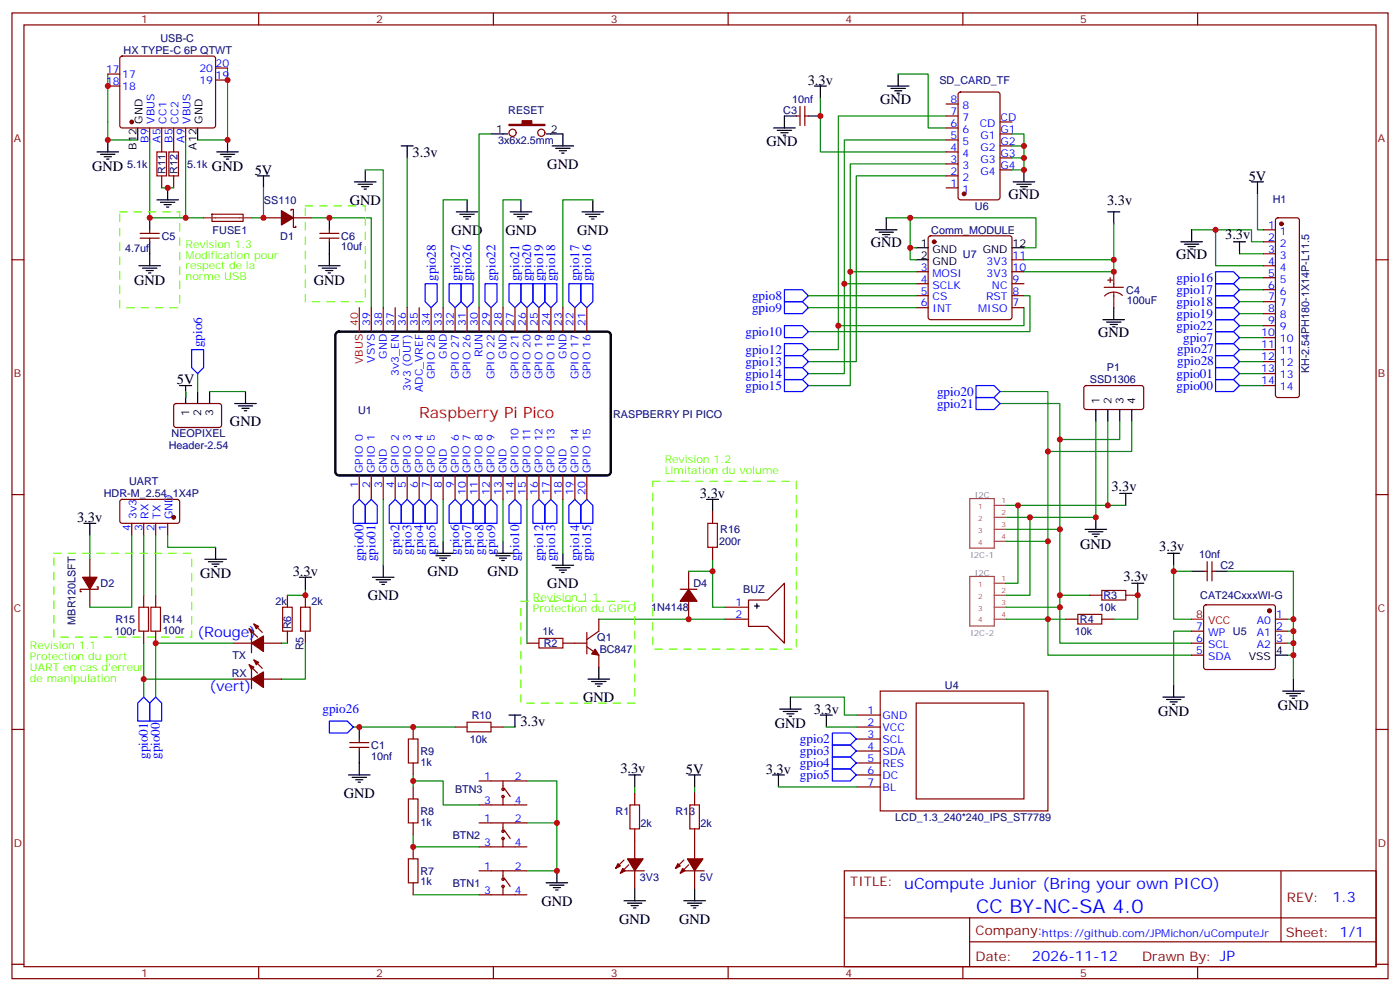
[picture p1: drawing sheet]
<svg xmlns="http://www.w3.org/2000/svg" width="412mm" height="292mm" viewBox="0 0 412 292" stroke-linecap="round" stroke-linejoin="round" font-family="sans-serif">
<g fill="none" stroke="#870000" stroke-width=".35">
<path d="M3.5 3.8h405.4v284.3h-405.4zM7.1 7.3h398.2v277.3h-398.2zM35.5 16.7l.5-.2h26.8l.5 .2 .2 .5-.1 20-.6 .5-27.1-.1-.4-.6v-19.8zM76.2 3.8v3.5M145.3 3.8v3.5M214.5 3.8v3.5M283.6 3.8v3.5M352.8 3.8v3.5M31.7 25.3h3.6M31.7 21.8h3.6M44.1 37.7v3.5M47.6 37.7v7"/>
<path d="M51.2 37.7v7M54.7 37.7v3.5M63.5 20h3.5M63.5 23.6h3.5M234.6 34.1h1.1M235.7 31.3v5.7M237.1 34.1h1M237.1 31.3v5.7M278.7 30.6h3.5M278.7 34.1h3.5M278.7 37.7h3.5M282.5 27.3l.4-.2h11l.6 .4 .1 30.6-.5 .7h-11.2l-.6-.4-.1-30.6z"/>
<path d="M294.6 39.4h3.5M294.6 35.9h3.5M47.6 51.8v3.5M51.2 51.8v3.5M278.7 41.2h3.5M278.7 44.7h3.5M278.7 48.3h3.5M278.7 51.8h3.5M278.7 55.3h3.5M294.6 50h3.5M294.6 46.5h3.5M294.6 43h3.5"/>
<path d="M3.5 76.5h3.6M41.3 68.7h5.6M41.3 70.1h5.6M44.1 67.7v1M44.1 70.1v1.1M62.5 63.1h9.1v2.1h-9.1zM77.6 64.1h5.3M85.7 62v-.3h.7v5.3h.7v-.4M86.4 64.1h5.3M94.2 68.7h5.6M94.2 70.1h5.6M97 67.7v1"/>
<path d="M97 70.1v1.1M273.6 69.6l.5-.2h23.3l.5 .2 .2 .5v23.3l-.2 .5-.5 .2h-23.3l-.5-.2-.2-.5v-23.3zM298.1 76.5h3.5M372.2 67.7h3.5M372.2 71.2h3.5M372.2 74.7h3.5M372.2 78.2h3.5M375.9 64.3l.5-.2h5.7l.5 .2 .2 .5v51.5l-.3 .5-.4 .3h-5.7l-.5-.3-.2-.5v-51.5zM405.3 76.5h3.6M109.4 90.6v7M112.9 90.6v7M116.4 90.6v7"/>
<path d="M119.9 90.6v7M123.5 90.6v7M127 90.6v7M130.5 90.6v7M134.1 90.6v7M137.6 90.6v7M141.1 90.6v7M144.6 90.6v7M148.2 90.6v7M151.7 90.6v7M155.2 90.6v7M158.7 90.6v7"/>
<path d="M162.3 90.6v7M165.8 90.6v7M169.3 90.6v7M172.9 90.6v7M269.9 80h3.5M269.9 83.5h3.5M269.9 87.1h3.5M269.9 90.6h3.5M298.1 80h3.5M298.1 83.5h3.5M298.1 87.1h3.5M298.1 90.6h3.5"/>
<path d="M325.3 84.6h5.6M326.3 82.5h1.4M327 81.8v1.4M328.1 80v4.6M328.1 86v4.6M330.6 87a3.8 3.8 0 0 0-5.2 .1M372.2 81.8h3.5M372.2 85.3h3.5M372.2 88.8h3.5M372.2 92.4h3.5M372.2 95.9h3.5M372.2 99.4h3.5"/>
<path d="M51.4 119l.5-.2 12.9 .1 .5 .6-.1 5.9-.6 .5-13-.1-.4-.6v-5.7zM319.5 113.7l.5-.2 16.5 .1 .4 .6-.1 5.9-.6 .5-16.5-.1-.4-.6v-5.7zM372.2 102.9h3.5M372.2 106.5h3.5M372.2 110h3.5M372.2 113.5h3.5M105.8 140v7M109.4 140v7M112.9 140v7M116.4 140v7M119.9 140v7M123.5 140v7"/>
<path d="M127 140v7M130.5 140v7M134.1 140v7M137.6 140v7M141.1 140v7M144.6 140v7M148.2 140v7M151.7 140v7M155.2 140v7M158.7 140v7M162.3 140v7M165.8 140v7"/>
<path d="M169.3 140v7M172.9 140v7M3.5 145.6h3.6M35.5 147.2l.5-.2 16.5 .1 .4 .6v6l-.7 .4-16.5-.1-.4-.6v-5.7zM38.8 154.1v3.5M42.3 154.1v3.5M45.9 154.1v3.5M49.4 154.1v3.5M209.9 150.6v3.5M405.3 145.6h3.6M26.5 164.7v5.3M26.5 173.5v5.3"/>
<path d="M28.6 172.8h.3v.7h-5.3v.7h.4M42.3 175.3v3.5M45.9 175.3v3.5M84.7 175.3v3.5M90 175.3v3.5M200.4 173.5h4.9M202.8 168.2v5.3M202.8 177v5.3M209.9 161.1v3.6M213.4 178.8h7.1M220.5 176.7h5.6l5-5v17.7l-5-5h-5.6zM321 175.3h3.6"/>
<path d="M331.6 175.3h3.5M354.5 168.2h1.1M354.8 178.3l.4-.2h19.8l.5 .2 .2 .5v17.6l-.2 .5-.5 .2h-19.8l-.5-.2-.2-.5v-17.6zM355.6 165.4v5.6M357 165.4v5.6M357 168.2h1.1M42.3 185.8v3.6M45.9 185.8v3.6M68.8 200h5.3M68.8 189.4h5.3M73.4 195.7l2.4 2.5M73.4 185.1l2.4 2.5"/>
<path d="M74.1 186.5v5.7M74.1 197.1v5.7M74.8 194.3l2.5 2.5M74.8 183.7l2.5 2.5M77.6 200h5.3M77.6 189.4h5.3M84.7 185.8v3.6M90 185.8v3.6M155.2 189.4h3.5M165.8 189.4h7.1M172.9 186.2v6.3M172.9 190.4l3.5 2.5v3.5"/>
<path d="M176.4 182.3v3.5l-3.5 2.5M213.4 182.3h7.1M314 182.3h3.5M324.6 182.3h3.5M351 189.4h3.5M351 185.8h3.5M351 192.9h3.5M375.7 189.4h3.5M375.7 182.3h3.5M375.7 185.8h3.5M3.5 214.8h3.6M103 218.7h5.7"/>
<path d="M105.8 217.6v1.1M121.7 214.1v3.5M134.1 214.1h3.5M144.6 214.1h3.6M252.2 214.1h7.1M252.2 210.5h7.1M252.2 217.6h7.1M259.3 203.5h49.4v35.3h-49.4zM269.9 207h31.7v28.2h-31.7zM405.3 214.8h3.6M103 220.1h5.7M105.8 220.1v1"/>
<path d="M121.7 224.6v3.6M121.7 231.7v3.5M141.1 229.9h14.1M141.1 237h14.1M148.2 229.9v2.5M148.2 234.5v2.5M148.5 232.1l1.8 2.4M187 233.5v3.5M204.6 233.5v3.5M252.2 221.1h7.1M252.2 224.6h7.1M252.2 228.2h7.1"/>
<path d="M252.2 231.7h7.1M121.7 242.3v3.5M121.7 249.3v3.6M121.7 259.9v3.6M141.1 256.4h14.1M141.1 242.3h14.1M141.1 249.3h14.1M148.2 242.3v2.5M148.2 246.9v2.4M148.2 256.4v2.5M148.5 244.4l1.8 2.5M148.5 258.5l1.8 2.5"/>
<path d="M183.8 253.2l-2.5 2.5M184.1 256.4h5.7M185.2 254.6l-2.5 2.5M187 244.1v8.8M187 256.4v5.3M201.4 253.2l-2.4 2.5M201.8 256.4h5.6M202.8 254.6l-2.4 2.5M204.6 244.1v8.8M204.6 256.4v5.3M248.7 256.4h156.6v28.2h-156.6zM377.3 256.4v20.9"/>
<path d="M141.1 263.5h14.1M148.2 261v2.5M248.7 270.2h156.5M285.6 277.3h119.6M285.6 270.2v14.2M3.5 283.9h3.6M76.2 284.6v3.5M145.3 284.6v3.5M214.5 284.6v3.5M283.6 284.6v3.5M352.8 284.6v3.5M405.3 283.9h3.6"/>
<circle cx="151" cy="39.1" r="1.06"/>
<circle cx="159.5" cy="39.1" r="1.06"/>
<circle cx="148.2" cy="232.4" r=".35"/>
<circle cx="148.2" cy="234.5" r=".35"/>
<circle cx="148.2" cy="244.8" r=".35"/>
<circle cx="148.2" cy="258.9" r=".35"/>
<circle cx="148.2" cy="246.9" r=".35"/>
<circle cx="148.2" cy="261" r=".35"/>
</g>
<g fill="none" stroke="#008700" stroke-width=".35">
<path d="M31.7 21.8v19.4h8.9M67 20v21.2h-8.8M144.6 39.4h-3.5v51.2M241.7 28.9v15.8h37M264.6 21.8h8.8v15.9h5.3M278.7 34.1h-31.8v68.8h-8.8M298.1 39.4h3.5v3.6h-3.5M44.1 41.2v22.9h15.9M47.6 55.3h3.6M54.7 41.2v22.9M77.6 55.3v8.8h-3.5M107.6 50h5.3v40.6"/>
<path d="M119.9 46.5v44.1M137.6 58.8h-7.1v31.8M153.5 58.8h-5.3v31.8M174.6 58.8h-8.8v31.8M278.7 41.2h-30v68.8h-10.6M278.7 48.3h-28.2v65.2h-12.4M278.7 51.8h-26.5v54.7h-14.1M301.6 46.5v3.5h-3.5M301.6 43v3.5h-3.5M370.4 57.1v10.6h1.8M91.7 64.1h17.7v26.5M261.1 64.1h7v8.9"/>
<path d="M268.1 64.1h37.1v8.9h-3.6M269.9 73h-1.8v3.5h1.8M301.6 76.5h26.5v3.5h-26.5M328.1 65.9v10.6M351 67.7h17.7v3.5h3.5M358.1 67.7v10.5h14.1M365.1 74.7h7.1M238.1 87.1h31.8M238.1 90.6h31.8M248.7 83.5h21.2M250.5 80h19.4M301.6 87.1h1.8v10.5h-65.3"/>
<path d="M301.6 90.6v5.3h-54.7M365.1 99.4h7.1M365.1 95.9h7.1M365.1 92.4h7.1M365.1 88.8h7.1M365.1 85.3h7.1M365.1 81.8h7.1M54.7 115.3v1.8M58.2 110v5.3M61.7 115.3h10.6M294.6 115.3h14.1v44.1M294.6 118.8h17.6v37.1"/>
<path d="M365.1 113.5h7.1M365.1 110h7.1M365.1 106.5h7.1M365.1 102.9h7.1M322.8 124.1v28.2h-26.5M326.3 124.1v24.7h-30M329.8 124.1v5.3h-17.6M333.4 124.1v8.8h-24.7M26.5 157.6v7.1M38.8 157.6v21.2h-12.3M42.3 157.6v17.7M45.9 157.6v17.7"/>
<path d="M49.4 157.6v3.5h14.1M112.9 147v19.4M130.5 147v12.4M148.2 147v12.4M155.2 147v42.4M165.8 147v15.9M296.3 155.9h15.9v33.5h38.8M296.3 159.4h12.4v33.5h42.3M299.9 148.8v22.9h-3.6M303.4 152.3v23h-7.1M326.3 148.8h5.3M90 173.5v1.8h-5.3"/>
<path d="M202.8 168.2h7.1M209.9 164.7v14.1h3.5M296.3 178.8h15.9M312.2 175.3h8.8M335.1 175.3v7h-7M345.7 166.4v15.9h5.3M345.7 168.2h5.3M361.6 168.2h19.4v14.1M42.3 189.4v15.8M42.3 200h26.5M68.8 189.4h-22.9v15.8M82.9 189.4h1.8"/>
<path d="M90 189.4v10.6h-7.1M176.4 182.3h37M296.3 182.3h17.7M351 185.8h-5.3v15.9M379.2 192.9h1.8v7.1M379.2 182.3h1.8v3.5h-1.8M381 185.8v3.6h-1.8M381 189.4v3.5M104.1 214.1h30M148.2 214.1h3.5M232.8 205.2h15.9v5.3h3.5M243.4 214.1h8.8"/>
<path d="M121.7 228.2v1.7h8.8v7.1h10.6M121.7 229.9v1.8M155.2 229.9h8.8v12.4M187 231.7v1.8M204.6 231.7v1.8M229.3 231.7h22.9M121.7 245.8v3.5h19.4M155.2 242.3h8.8v14.1h-8.8M121.7 263.5h19.4"/>
</g>
<g fill="#870000" stroke="#870000" stroke-width=".35">
<path d="M74.8 194.3l1.4 .7-.7 .7z"/>
<path d="M73.4 195.7l1.4 .7-.7 .7z"/>
<path d="M74.1 200l3.5-2.2v4.6z"/>
<path d="M74.8 183.7l1.4 .7-.7 .7z"/>
<path d="M73.4 185.1l1.4 .7-.7 .7z"/>
<path d="M74.1 189.4l3.5-2.1v4.5z"/>
<path d="M182 254.3l.7 .7-1.4 .7z"/>
<path d="M183.4 255.7l.7 .7-1.4 .7z"/>
<path d="M184.9 252.9h4.5l-2.4 3.5z"/>
<path d="M149.9 36.6h3.9v-1h2.8v1h3.9v.4h-10.6z"/>
<path d="M82.9 62l3.5 2.1-3.5 2.2z"/>
<path d="M199.7 254.3l.7 .7-1.4 .7z"/>
<path d="M201.1 255.7l.7 .7-1.4 .7z"/>
<path d="M202.5 252.9h4.6l-2.5 3.5z"/>
<path d="M24.3 170h4.3l-2.1 3.5z"/>
<path d="M202.8 173.5l2.5 3.5h-4.9z"/>
<path d="M175.3 191.1l1.1 1.8-2.1-.4z"/>
<circle cx="377.5" cy="65.9" r=".53"/>
<circle cx="373.9" cy="179.8" r=".53"/>
<circle cx="284" cy="57.1" r=".53"/>
<circle cx="275.2" cy="71.2" r=".53"/>
<circle cx="38.8" cy="35.9" r=".53"/>
<circle cx="51.2" cy="152.3" r=".53"/>
</g>
<g fill="none" stroke="#a10000" stroke-width=".35">
<path d="M46.2 44.7h2.8v7.1h-2.8zM49.7 44.7h2.9v7.1h-2.9zM208.5 154.1h2.8v7h-2.8zM40.9 178.8h2.8v7h-2.8zM44.4 178.8h2.9v7h-2.9zM83.3 178.8h2.8v7h-2.8zM88.5 178.8h2.9v7h-2.9zM324.6 173.8h7v2.9h-7zM158.7 188h7.1v2.8h-7.1zM317.5 180.9h7.1v2.8h-7.1zM120.3 217.6h2.8v7h-2.8zM137.6 212.7h7v2.8h-7z"/>
<path d="M120.3 235.2h2.8v7.1h-2.8zM185.6 237h2.8v7.1h-2.8zM203.2 237h2.8v7.1h-2.8zM120.3 252.9h2.8v7h-2.8z"/>
</g>
<g fill="none" stroke="#000" stroke-width=".35">
<path d="M40.6 37.7v3.5M58.2 37.7v3.5M144.6 39.4h5M160.9 39.4h4.9v3.6M227.9 37.7h6.3M229 38.4h4.2M230 39.1h2.1M230.7 39.8h.7M234.6 34.1h-3.5v3.6M238.1 34.1h3.6M239.9 25.3h3.5M241.7 25.3v3.6"/>
<path d="M261.4 25.3h6.4M262.5 26h4.2M263.5 26.7h2.1M264.2 27.4h.7M264.6 21.8v3.5M28.6 44.7h6.3M29.6 45.4h4.3M30.7 46.1h2.1M31.4 46.8h.7M31.7 41.2v3.5M46.2 58.8h6.4M47.3 59.5h4.2"/>
<path d="M49.4 55.3v3.5M63.9 44.7h6.3M64.9 45.4h4.2M66 46.1h2.1M66.7 46.8h.7M67 41.2v3.5M75.8 51.8h3.6M77.6 51.8v3.5M104.4 53.6h6.4M105.5 54.3h4.2M106.5 55h2.2M107.2 55.7h.7"/>
<path d="M107.6 50v3.6M118.2 43h3.5M119.9 43v3.5M137.6 58.8v3.6M153.5 58.8v3.6M162.6 43h6.4M163.7 43.7h4.2M164.7 44.4h2.2M165.5 45.1h.7M174.6 58.8v3.6M298.4 53.6h6.4M299.5 54.3h4.2"/>
<path d="M300.6 55h2.1M301.3 55.7h.7M301.6 50v3.6M368.7 53.6h3.5M370.4 53.6v3.5M40.9 78.2h6.4M42 79h4.2M43 79.7h2.2M44.1 64.1v3.6M44.1 71.2v7M48.3 60.3h2.1M49 61h.7"/>
<path d="M93.8 78.2h6.4M94.9 79h4.2M96 79.7h2.1M97 64.1v3.6M97 71.2v7M134.4 62.4h6.4M135.5 63.1h4.2M136.5 63.8h2.1M137.2 64.5h.7M150.3 62.4h6.3M151.3 63.1h4.3M152.4 63.8h2.1"/>
<path d="M153.1 64.5h.7M171.4 62.4h6.4M172.5 63.1h4.2M173.6 63.8h2.1M174.3 64.5h.7M257.9 67.7h6.3M258.9 68.4h4.3M260 69.1h2.1M260.7 69.8h.7M261.1 64.1v3.6M269.9 73h3.5M269.9 76.5h3.5"/>
<path d="M298.1 73h3.5M326.3 62.4h3.5M328.1 62.4v3.5M347.8 71.2h6.4M348.9 71.9h4.2M350 72.6h2.1M350.7 73.3h.7M351 67.7v3.5M363.4 71.2h3.5M365.1 71.2v3.5M43.7 80.4h.7M96.7 80.4h.7"/>
<path d="M324.9 94.1h6.4M326 94.8h4.2M327 95.5h2.1M327.7 96.2h.7M328.1 90.6v3.5M52.9 113.5h3.5M54.7 113.5v5.3M58.2 115.3v3.5M61.7 115.3v3.5M69.1 118.8h6.4M70.2 119.5h4.2M72.3 115.3v3.5"/>
<path d="M71.3 120.2h2.1M72 120.9h.7M322.8 120.6v3.5M326.3 120.6v3.5M329.8 120.6v3.5M333.4 120.6v3.5M24.7 154.1h3.5M26.5 154.1v3.5M130.5 159.4v3.5M148.2 159.4v3.5M208.1 147h3.6M209.9 147v3.6"/>
<path d="M319.6 155.9h6.4M320.7 156.6h4.2M321.7 157.3h2.1M322.4 158h.7M322.8 152.3v3.6M329.8 145.3h3.6M331.6 145.3v3.5M60.3 164.7h6.4M61.4 165.4h4.2M62.4 166.1h2.2M63.1 166.8h.8M63.5 161.1v3.6"/>
<path d="M88.2 170h3.5M90 170v3.5M109.7 170h6.4M110.8 170.7h4.2M111.8 171.4h2.1M112.5 172.1h.7M112.9 166.4v3.6M127.4 162.9h6.3M128.4 163.6h4.2M129.5 164.3h2.1M130.2 165h.7M145 162.9h6.3"/>
<path d="M146 163.6h4.3M147.1 164.3h2.1M147.8 165h.7M162.6 166.4h6.4M163.7 167.1h4.2M164.7 167.9h2.2M165.5 168.6h.7M165.8 162.9v3.5M222.2 178.4h1.5M223 177.7v1.4M333.4 171.7h3.5M335.1 171.7v3.6"/>
<path d="M344 162.9h3.5M345.7 162.9v3.5M351 168.2h3.5M358.1 168.2h3.5M173.2 200h6.4M176.4 196.4v3.6M375.7 192.9h3.5M381 200v3.5M105.8 214.1v3.5M149.9 210.5h3.6M151.7 210.5v3.6M174.3 200.7h4.2"/>
<path d="M175.3 201.4h2.1M176 202.1h.7M229.7 208.8h6.3M230.7 209.5h4.2M231.8 210.2h2.1M232.5 210.9h.7M232.8 205.2v3.6M241.7 210.5h3.5M243.4 210.5v3.6M342.5 205.2h6.4M343.6 206h4.2M344.7 206.7h2.1"/>
<path d="M345.4 207.4h.7M345.7 201.7v3.5M377.8 203.5h6.4M378.9 204.2h4.2M379.9 204.9h2.2M380.6 205.6h.8M102.7 228.2h6.3M103.7 228.9h4.2M104.8 229.6h2.1M105.5 230.3h.7M105.8 221.1v7.1M185.2 228.2h3.5"/>
<path d="M187 228.2v3.5M202.8 228.2h3.6M204.6 228.2v3.5M227.5 228.2h3.6M229.3 228.2v3.5M160.9 259.9h6.3M164 256.4v3.5M161.9 260.6h4.3M163 261.3h2.1M163.7 262h.7M183.8 265.2h6.3M184.9 265.9h4.2"/>
<path d="M185.9 266.6h2.1M186.6 267.3h.7M187 261.7v3.5M201.4 265.2h6.4M202.5 265.9h4.2M203.6 266.6h2.1M204.3 267.3h.7M204.6 261.7v3.5"/>
</g>
<g fill="none" stroke="#00f" stroke-width=".35">
<path d="M125.2 83.5h3.6v5.3l-1.8 1.8-1.8-1.8zM132.3 83.5h3.5v5.3l-1.7 1.8-1.8-1.8zM135.8 83.5h3.5v5.3l-1.7 1.8-1.8-1.8zM142.9 83.5h3.5v5.3l-1.8 1.8-1.7-1.8zM149.9 83.5h3.6v5.3l-1.8 1.8-1.8-1.8zM153.5 83.5h3.5v5.3l-1.8 1.8-1.7-1.8zM157 83.5h3.5v5.3l-1.8 1.8-1.7-1.8zM160.5 83.5h3.5v5.3l-1.7 1.8-1.8-1.8zM167.6 83.5h3.5v5.3l-1.8 1.8-1.7-1.8zM171.1 83.5h3.5v5.3l-1.7 1.8-1.8-1.8zM231.1 95.9h5.3l1.7 1.7-1.7 1.8h-5.3zM231.1 85.3h5.3l1.7 1.8-1.7 1.7h-5.3z"/>
<path d="M231.1 88.8h5.3l1.7 1.8-1.7 1.8h-5.3zM358.1 80h5.3l1.7 1.8-1.7 1.7h-5.3zM358.1 87.1h5.3l1.7 1.7-1.7 1.8h-5.3zM358.1 83.5h5.3l1.7 1.8-1.7 1.8h-5.3zM358.1 90.6h5.3l1.7 1.8-1.7 1.7h-5.3zM358.1 94.1h5.3l1.7 1.8-1.7 1.7h-5.3zM358.1 97.6h5.3l1.7 1.8-1.7 1.8h-5.3zM56.4 102.9h3.6v5.3l-1.8 1.8-1.8-1.8zM231.1 101.2h5.3l1.7 1.7-1.7 1.8h-5.3zM231.1 108.2h5.3l1.7 1.8-1.7 1.8h-5.3zM231.1 104.7h5.3l1.7 1.8-1.7 1.7h-5.3zM231.1 111.8h5.3l1.7 1.7-1.7 1.8h-5.3z"/>
<path d="M287.5 113.5h5.3l1.8 1.8-1.8 1.8h-5.3zM287.5 117.1h5.3l1.8 1.7-1.8 1.8h-5.3zM358.1 101.2h5.3l1.7 1.7-1.7 1.8h-5.3zM358.1 104.7h5.3l1.7 1.8-1.7 1.7h-5.3zM358.1 108.2h5.3l1.7 1.8-1.7 1.8h-5.3zM358.1 111.8h5.3l1.7 1.7-1.7 1.8h-5.3zM105.8 147l1.8 1.8v5.3h-3.5v-5.3zM109.4 147l1.7 1.8v5.3h-3.5v-5.3zM116.4 147l1.8 1.8v5.3h-3.5v-5.3zM119.9 147l1.8 1.8v5.3h-3.5v-5.3zM123.5 147l1.7 1.8v5.3h-3.5v-5.3zM127 147l1.8 1.8v5.3h-3.6v-5.3z"/>
<path d="M134.1 147l1.7 1.8v5.3h-3.5v-5.3zM137.6 147l1.7 1.8v5.3h-3.5v-5.3zM141.1 147l1.8 1.8v5.3h-3.6v-5.3zM144.6 147l1.8 1.8v5.3h-3.5v-5.3zM151.7 147l1.8 1.8v5.3h-3.6v-5.3zM158.7 147l1.8 1.8v5.3h-3.5v-5.3zM162.3 147l1.7 1.8v5.3h-3.5v-5.3zM169.3 147l1.8 1.8v5.3h-3.5v-5.3zM172.9 147l1.7 1.8v5.3h-3.5v-5.3zM42.3 205.2l1.8 1.8v5.3h-3.5v-5.3zM45.9 205.2l1.7 1.8v5.3h-3.5v-5.3zM97 212.3h5.3l1.8 1.8-1.8 1.7h-5.3z"/>
<path d="M245.2 215.8h5.3l1.7 1.8-1.7 1.8h-5.3zM245.2 219.4h5.3l1.7 1.7-1.7 1.8h-5.3zM245.2 222.9h5.3l1.7 1.7-1.7 1.8h-5.3zM245.2 226.4h5.3l1.7 1.8-1.7 1.7h-5.3z"/>
</g>
<path d="M285.7 146.8h7.2v14.6h-7.2zM292.9 148.8h3.4M292.9 152.3h3.4M292.9 155.9h3.4M292.9 159.4h3.4M285.7 169.7h7.2v14.6h-7.2zM292.9 171.7h3.4M292.9 175.3h3.4M292.9 178.8h3.4M292.9 182.3h3.4" fill="none" stroke="#a64a4a" stroke-width=".35"/>
<path d="M105.8 90.6v7M351 182.3h3.5" fill="none" stroke="#f00" stroke-width=".35"/>
<path d="M60 64.1h14.1" fill="none" stroke="#8c2424" stroke-width=".35"/>
<path d="M99 98.1l.8-.5 79.4 .1 .5 .4 .2 .6v40.6l-.5 .5-.5 .2-79.4-.1-.5-.4-.2-.6v-40.2z" fill="none" stroke="#000" stroke-width=".71"/>
<path d="M35.3 62.4h17.6v28.2h-17.6zM90 60.6h17.6v28.2h-17.6zM192.3 141.7h42.3v49.4h-42.3zM15.9 162.9h40.5v24.7h-40.5zM153.5 177h33.5v30h-33.5z" fill="none" stroke="#6f0" stroke-width=".35" stroke-dasharray="2.1 2.1"/>
<g fill="#c00">
<circle cx="308.7" cy="132.9" r=".88"/>
<circle cx="312.2" cy="129.4" r=".88"/>
<circle cx="312.2" cy="175.3" r=".88"/>
<circle cx="308.7" cy="182.3" r=".88"/>
<circle cx="308.7" cy="159.4" r=".88"/>
<circle cx="335.1" cy="175.3" r=".88"/>
<circle cx="381" cy="185.8" r=".88"/>
<circle cx="381" cy="192.9" r=".88"/>
<circle cx="381" cy="189.4" r=".88"/>
<circle cx="121.7" cy="214.1" r=".88"/>
<circle cx="121.7" cy="249.3" r=".88"/>
<circle cx="121.7" cy="229.9" r=".88"/>
<circle cx="164" cy="242.3" r=".88"/>
<circle cx="164" cy="256.4" r=".88"/>
<circle cx="246.9" cy="95.9" r=".88"/>
<circle cx="301.6" cy="50" r=".88"/>
<circle cx="301.6" cy="46.5" r=".88"/>
<circle cx="301.6" cy="43" r=".88"/>
<circle cx="268.1" cy="73" r=".88"/>
<circle cx="268.1" cy="64.1" r=".88"/>
<circle cx="328.1" cy="76.5" r=".88"/>
<circle cx="248.7" cy="83.5" r=".88"/>
<circle cx="250.5" cy="80" r=".88"/>
<circle cx="67" cy="41.2" r=".88"/>
<circle cx="67" cy="23.6" r=".88"/>
<circle cx="31.8" cy="25.3" r=".88"/>
<circle cx="31.8" cy="41.2" r=".88"/>
<circle cx="345.7" cy="168.2" r=".88"/>
<circle cx="381" cy="182.3" r=".88"/>
<circle cx="358.1" cy="67.7" r=".88"/>
<circle cx="322.8" cy="152.3" r=".88"/>
<circle cx="312.2" cy="155.9" r=".88"/>
<circle cx="312.2" cy="178.8" r=".88"/>
<circle cx="303.4" cy="152.3" r=".88"/>
<circle cx="299.9" cy="148.8" r=".88"/>
<circle cx="326.3" cy="148.8" r=".88"/>
<circle cx="42.3" cy="200" r=".88"/>
<circle cx="90" cy="175.3" r=".88"/>
<circle cx="49.4" cy="55.3" r=".88"/>
<circle cx="328.1" cy="80" r=".88"/>
<circle cx="241.7" cy="34.1" r=".88"/>
<circle cx="105.8" cy="214.1" r=".88"/>
<circle cx="77.6" cy="64.1" r=".88"/>
<circle cx="45.9" cy="189.4" r=".88"/>
<circle cx="202.8" cy="182.3" r=".88"/>
<circle cx="209.9" cy="168.2" r=".88"/>
<circle cx="54.7" cy="64.1" r=".88"/>
<circle cx="44.1" cy="64.1" r=".88"/>
<circle cx="97" cy="64.1" r=".88"/>
</g>
<text font-size="5.6" fill="#00f" x="287.5" y="268.7">CC BY-NC-SA 4.0</text>
<text font-size="4.6" fill="#f00" x="123.5" y="123.1">Raspberry Pi Pico</text>
<text font-size="4.6" fill="#00f" x="266.3" y="261.7">uCompute Junior (Bring your own PICO)</text>
<g font-size="4.2">
<text x="237.9" y="25">3.3v</text>
<text x="259.3" y="30.6">GND</text>
<text x="121.5" y="46.2">3.3v</text>
<text x="225.8" y="43">GND</text>
<text x="27.2" y="50.4">GND</text>
<text x="62.4" y="50.4">GND</text>
<text x="75" y="51.4">5V</text>
<text x="161.2" y="49.7">GND</text>
<text x="367.8" y="53.2">5V</text>
<text x="297" y="58.5">GND</text>
<text x="103" y="60.3">GND</text>
<text x="326.1" y="60.3">3.3v</text>
<text x="133" y="69.1">GND</text>
<text x="148.9" y="69.1">GND</text>
<text x="170" y="69.1">GND</text>
<text x="360.9" y="70.5">3.3v</text>
<text x="256.5" y="72.6">GND</text>
<text x="346.4" y="76.2">GND</text>
<text x="39.5" y="83.9">GND</text>
<text x="92.4" y="83.9">GND</text>
<text x="323.5" y="99.1">GND</text>
<text x="52.1" y="113.2">5V</text>
<text x="67.7" y="125.5">GND</text>
<text x="206.2" y="146.7">3.3v</text>
<text x="327.4" y="144.6">3.3v</text>
<text x="22.7" y="153.7">3.3v</text>
<text x="318.2" y="161.5">GND</text>
<text x="341.5" y="162.2">3.3v</text>
<text x="58.9" y="170.3">GND</text>
<text x="86.2" y="169.6">3.3v</text>
<text x="125.9" y="169.6">GND</text>
<text x="143.6" y="169.6">GND</text>
<text x="161.2" y="173.1">GND</text>
<text x="330.9" y="171">3.3v</text>
<text x="108.3" y="176.7">GND</text>
<text x="171.8" y="206.6">GND</text>
<text x="376.4" y="209.1">GND</text>
<text x="153.3" y="213.7">3.3v</text>
<text x="228.2" y="214.4">GND</text>
<text x="239.7" y="210.2">3.3v</text>
<text x="341.1" y="210.9">GND</text>
<text x="182.7" y="227.5">3.3v</text>
<text x="202" y="227.8">5V</text>
<text x="225.6" y="227.8">3.3v</text>
<text x="101.3" y="234.9">GND</text>
<text x="159.5" y="266.6">GND</text>
<text x="182.4" y="271.9">GND</text>
<text x="200" y="271.9">GND</text>
</g>
<g font-size="4.2" fill="#00f">
<text x="58.2" y="187.6">(Rouge)</text>
<text x="61.7" y="203.5">(vert)</text>
<text x="392.5" y="265.7">1.3</text>
<text x="304" y="283">2026-11-12</text>
</g>
<g font-size="3.9" fill="#00f">
<text x="128.4" y="82.7" transform="rotate(-90 128.4 82.7)">gpio28</text>
<text x="135.5" y="82.7" transform="rotate(-90 135.5 82.7)">gpio27</text>
<text x="138.9" y="82.8" transform="rotate(-90 138.9 82.8)">gpio26</text>
<text x="145.9" y="82.8" transform="rotate(-90 145.9 82.8)">gpio22</text>
<text x="153" y="82.8" transform="rotate(-90 153 82.8)">gpio21</text>
<text x="156.5" y="82.8" transform="rotate(-90 156.5 82.8)">gpio20</text>
<text x="160" y="82.8" transform="rotate(-90 160 82.8)">gpio19</text>
<text x="163.6" y="82.8" transform="rotate(-90 163.6 82.8)">gpio18</text>
<text x="170.6" y="82.8" transform="rotate(-90 170.6 82.8)">gpio17</text>
<text x="174.2" y="82.8" transform="rotate(-90 174.2 82.8)">gpio16</text>
<text x="346.6" y="83">gpio16</text>
<text x="221.5" y="88.3">gpio8</text>
<text x="346.6" y="86.5">gpio17</text>
<text x="221.5" y="91.9">gpio9</text>
<text x="346.6" y="90.1">gpio18</text>
<text x="346.6" y="93.6">gpio19</text>
<text x="219.6" y="98.9">gpio10</text>
<text x="346.6" y="97.1">gpio22</text>
<text x="348.5" y="100.6">gpio7</text>
<text x="59.6" y="102.2" transform="rotate(-90 59.6 102.2)">gpio6</text>
<text x="219.6" y="104.2">gpio12</text>
<text x="219.6" y="107.7">gpio13</text>
<text x="346.8" y="104.1">gpio27</text>
<text x="346.8" y="107.6">gpio28</text>
<text x="219.6" y="111.3">gpio14</text>
<text x="346.6" y="111.2">gpio01</text>
<text x="219.6" y="114.8">gpio15</text>
<text x="276" y="116.5">gpio20</text>
<text x="346.6" y="114.8">gpio00</text>
<text x="276" y="120.1">gpio21</text>
<text x="107.1" y="165.3" transform="rotate(-90 107.1 165.3)">gpio00</text>
<text x="110.6" y="165.3" transform="rotate(-90 110.6 165.3)">gpio01</text>
<text x="117.7" y="163.4" transform="rotate(-90 117.7 163.4)">gpio2</text>
<text x="121.2" y="163.4" transform="rotate(-90 121.2 163.4)">gpio3</text>
<text x="124.7" y="163.4" transform="rotate(-90 124.7 163.4)">gpio4</text>
<text x="128.2" y="163.4" transform="rotate(-90 128.2 163.4)">gpio5</text>
<text x="135.3" y="163.4" transform="rotate(-90 135.3 163.4)">gpio6</text>
<text x="138.7" y="163.4" transform="rotate(-90 138.7 163.4)">gpio7</text>
<text x="142.4" y="163.4" transform="rotate(-90 142.4 163.4)">gpio8</text>
<text x="145.9" y="163.4" transform="rotate(-90 145.9 163.4)">gpio9</text>
<text x="153" y="165.3" transform="rotate(-90 153 165.3)">gpio10</text>
<text x="160" y="165.3" transform="rotate(-90 160 165.3)">gpio12</text>
<text x="163.5" y="165.3" transform="rotate(-90 163.5 165.3)">gpio13</text>
<text x="170.6" y="165.3" transform="rotate(-90 170.6 165.3)">gpio14</text>
<text x="174.1" y="165.3" transform="rotate(-90 174.1 165.3)">gpio15</text>
<text x="95" y="210.1">gpio26</text>
<text x="235.6" y="218.8">gpio2</text>
<text x="43.6" y="223.5" transform="rotate(-90 43.6 223.5)">gpio01</text>
<text x="47.1" y="223.5" transform="rotate(-90 47.1 223.5)">gpio00</text>
<text x="235.6" y="222.4">gpio3</text>
<text x="235.6" y="225.9">gpio4</text>
<text x="235.6" y="229.4">gpio5</text>
</g>
<g font-size="3.9" fill="#800">
<text x="250.5" y="261">TITLE:</text>
<text x="379.1" y="265.7">REV:</text>
<text x="287.4" y="275.2">Company:</text>
<text x="378.7" y="275.8">Sheet: 1/1</text>
<text x="287.4" y="282.9">Date:</text>
<text x="336.4" y="282.9">Drawn By: JP</text>
</g>
<g font-size="3.2" fill="#800">
<text x="41.6" y="6.8">1</text>
<text x="110.8" y="6.8">2</text>
<text x="179.9" y="6.8">3</text>
<text x="249.1" y="6.8">4</text>
<text x="318.2" y="6.8">5</text>
<text x="4.1" y="41.9">A</text>
<text x="405.9" y="41.9">A</text>
<text x="4.1" y="111.1">B</text>
<text x="405.9" y="111.1">B</text>
<text x="4.1" y="180.2">C</text>
<text x="405.9" y="180.2">C</text>
<text x="4.1" y="249.3">D</text>
<text x="405.9" y="249.3">D</text>
<text x="41.6" y="287.6">1</text>
<text x="110.8" y="287.6">2</text>
<text x="179.9" y="287.6">3</text>
<text x="249.1" y="287.6">4</text>
<text x="318.2" y="287.6">5</text>
</g>
<g font-size="3.2" fill="#000080">
<text x="36.4" y="15.9">HX TYPE-C 6P QTWT</text>
<text x="47.3" y="12.3">USB-C</text>
<text x="276.7" y="24.7">SD_CARD_TF</text>
<text x="149.7" y="33.5">RESET</text>
<text x="230.7" y="33.5">C3</text>
<text x="233.3" y="30.3">10nf</text>
<text x="146.7" y="42.3">3x6x2.5mm</text>
<text x="37.5" y="49.4">5.1k</text>
<text x="48.8" y="51.3" transform="rotate(-90 48.8 51.3)">R11</text>
<text x="52.3" y="51.3" transform="rotate(-90 52.3 51.3)">R12</text>
<text x="55.1" y="49.4">5.1k</text>
<text x="77.8" y="60">SS110</text>
<text x="374.9" y="59.8">H1</text>
<text x="287.2" y="61.7">U6</text>
<text x="47.6" y="70.6">C5</text>
<text x="62.6" y="68.8">FUSE1</text>
<text x="82.6" y="70.6">D1</text>
<text x="100.5" y="70.6">C6</text>
<text x="274.3" y="68.8">Comm_MODULE</text>
<text x="36.9" y="74.1">4.7uf</text>
<text x="100.5" y="73.7">10uf</text>
<text x="283.6" y="75.9">U7</text>
<text x="331.8" y="86.5">C4</text>
<text x="331.9" y="89.6">100uF</text>
<text x="321" y="112.9">SSD1306</text>
<text x="326.1" y="109.3">P1</text>
<text x="385.6" y="109.9" transform="rotate(-90 385.6 109.9)">KH-2.54PH180-1X14P-L11.5</text>
<text x="105.5" y="121.8">U1</text>
<text x="180.6" y="123.1">RASPBERRY PI PICO</text>
<text x="50.5" y="128.8">NEOPIXEL</text>
<text x="49.7" y="132.3">Header-2.54</text>
<text x="38.1" y="142.9">UART</text>
<text x="30.6" y="146.4">HDR-M_2.54_1X4P</text>
<text x="211.8" y="160.5">200r</text>
<text x="212.2" y="157">R16</text>
<text x="353.3" y="164.3">10nf</text>
<text x="359.5" y="167.6">C2</text>
<text x="29.6" y="172.9">D2</text>
<text x="204.3" y="172.9">D4</text>
<text x="81.2" y="178.2">2k</text>
<text x="91.7" y="178.2">2k</text>
<text x="191.8" y="179.9">1N4148</text>
<text x="219" y="174.6">BUZ</text>
<text x="323.7" y="179.9">10k</text>
<text x="325.1" y="176.4">R3</text>
<text x="353.6" y="176.4">CAT24CxxxWI-G</text>
<text x="22.3" y="183.9" transform="rotate(-90 22.3 183.9)">MBR120LSFT</text>
<text x="34" y="183.4">R15</text>
<text x="48" y="183.4">R14</text>
<text x="85.8" y="185.3" transform="rotate(-90 85.8 185.3)">R6</text>
<text x="318.1" y="183.5">R4</text>
<text x="33.7" y="187">100r</text>
<text x="48" y="186.6">100r</text>
<text x="89.4" y="191.5" transform="rotate(-90 89.4 191.5)">R5</text>
<text x="159.8" y="187">1k</text>
<text x="160.2" y="190.5">R2</text>
<text x="176" y="188.7">Q1</text>
<text x="316.6" y="187">10k</text>
<text x="363.2" y="187">U5</text>
<text x="68.5" y="194">TX</text>
<text x="176.6" y="192.3">BC847</text>
<text x="68.3" y="199.3">RX</text>
<text x="278.4" y="202.9">U4</text>
<text x="139" y="211.7">R10</text>
<text x="109.4" y="220.5">C1</text>
<text x="138.4" y="218.8">10k</text>
<text x="109.4" y="223.7">10nf</text>
<text x="123.8" y="225.4">1k</text>
<text x="123.8" y="222.3">R9</text>
<text x="134.1" y="233.5">BTN3</text>
<text x="123.8" y="239.9">R8</text>
<text x="181.3" y="239.9">R1</text>
<text x="199" y="239.9">R13</text>
<text x="123.8" y="243.1">1k</text>
<text x="188.7" y="243.5">2k</text>
<text x="206.3" y="243.5">2k</text>
<text x="263.7" y="241.6">LCD_1.3_240*240_IPS_ST7789</text>
<text x="133.4" y="247">BTN2</text>
<text x="123.8" y="257.6">R7</text>
<text x="123.8" y="260.7">1k</text>
<text x="133.4" y="261.1">BTN1</text>
<text x="188.5" y="259.3">3V3</text>
<text x="206.1" y="259.3">5V</text>
</g>
<g font-size="3.2" fill="#00f">
<text x="31.2" y="21.4">17</text>
<text x="36" y="22.9">17</text>
<text x="58.8" y="21.1">20</text>
<text x="63.5" y="19.7">20</text>
<text x="63.5" y="23.2">19</text>
<text x="31.2" y="25">18</text>
<text x="36" y="26.4">18</text>
<text x="58.8" y="24.6">19</text>
<text x="280" y="30.3">8</text>
<text x="280" y="33.8">7</text>
<text x="283.5" y="32">8</text>
<text x="283.5" y="35.6">7</text>
<text x="294.7" y="35.6">CD</text>
<text x="45.5" y="36.4" transform="rotate(-90 45.5 36.4)">VBUS</text>
<text x="49" y="36.4" transform="rotate(-90 49 36.4)">CC1</text>
<text x="52.6" y="36.4" transform="rotate(-90 52.6 36.4)">CC2</text>
<text x="56.1" y="36.4" transform="rotate(-90 56.1 36.4)">VBUS</text>
<text x="280" y="37.3">6</text>
<text x="280" y="40.9">5</text>
<text x="283.5" y="39.1">6</text>
<text x="288.6" y="37.3">CD</text>
<text x="288.8" y="40.9">G1</text>
<text x="294.7" y="39.1">G1</text>
<text x="43.7" y="42" transform="rotate(-90 43.7 42)">B9</text>
<text x="47.3" y="42" transform="rotate(-90 47.3 42)">A5</text>
<text x="50.8" y="42" transform="rotate(-90 50.8 42)">B5</text>
<text x="54.3" y="42" transform="rotate(-90 54.3 42)">A9</text>
<text x="280" y="44.4">4</text>
<text x="280" y="47.9">3</text>
<text x="283.5" y="42.6">5</text>
<text x="283.5" y="46.1">4</text>
<text x="288.8" y="47.9">G3</text>
<text x="288.8" y="44.4">G2</text>
<text x="294.7" y="46.1">G3</text>
<text x="294.7" y="42.6">G2</text>
<text x="280" y="51.4">2</text>
<text x="283.5" y="49.7">3</text>
<text x="283.5" y="53.2">2</text>
<text x="288.8" y="51.4">G4</text>
<text x="294.7" y="49.7">G4</text>
<text x="280" y="55">1</text>
<text x="283.5" y="56.7">1</text>
<text x="373.5" y="67.3">1</text>
<text x="373.5" y="70.8">2</text>
<text x="377" y="69.1">1</text>
<text x="290.6" y="77.9">3V3</text>
<text x="298.3" y="76.1">11</text>
<text x="373.5" y="74.4">3</text>
<text x="373.5" y="77.9">4</text>
<text x="377" y="72.6">2</text>
<text x="377" y="76.1">3</text>
<text x="271.2" y="79.7">3</text>
<text x="271.2" y="83.2">4</text>
<text x="274.7" y="81.4">MOSI</text>
<text x="290.6" y="81.4">3V3</text>
<text x="298.3" y="83.2">9</text>
<text x="298.3" y="79.7">10</text>
<text x="373.5" y="81.4">5</text>
<text x="377" y="79.7">4</text>
<text x="377" y="83.2">5</text>
<text x="271.2" y="86.7">5</text>
<text x="274.7" y="84.9">SCLK</text>
<text x="274.7" y="88.5">CS</text>
<text x="290.5" y="88.5">RST</text>
<text x="292.2" y="84.9">NC</text>
<text x="298.3" y="86.7">8</text>
<text x="373.5" y="84.9">6</text>
<text x="373.5" y="88.5">7</text>
<text x="377" y="86.7">6</text>
<text x="109" y="95.9" transform="rotate(-90 109 95.9)">39</text>
<text x="112.5" y="95.9" transform="rotate(-90 112.5 95.9)">38</text>
<text x="116.1" y="95.9" transform="rotate(-90 116.1 95.9)">37</text>
<text x="119.6" y="95.9" transform="rotate(-90 119.6 95.9)">36</text>
<text x="123.1" y="95.9" transform="rotate(-90 123.1 95.9)">35</text>
<text x="126.6" y="95.9" transform="rotate(-90 126.6 95.9)">34</text>
<text x="130.2" y="95.9" transform="rotate(-90 130.2 95.9)">33</text>
<text x="133.7" y="95.9" transform="rotate(-90 133.7 95.9)">32</text>
<text x="137.2" y="95.9" transform="rotate(-90 137.2 95.9)">31</text>
<text x="140.8" y="95.9" transform="rotate(-90 140.8 95.9)">30</text>
<text x="144.3" y="95.9" transform="rotate(-90 144.3 95.9)">29</text>
<text x="147.8" y="95.9" transform="rotate(-90 147.8 95.9)">28</text>
<text x="151.3" y="95.9" transform="rotate(-90 151.3 95.9)">27</text>
<text x="154.9" y="95.9" transform="rotate(-90 154.9 95.9)">26</text>
<text x="158.4" y="95.9" transform="rotate(-90 158.4 95.9)">25</text>
<text x="161.9" y="95.9" transform="rotate(-90 161.9 95.9)">24</text>
<text x="165.5" y="95.9" transform="rotate(-90 165.5 95.9)">23</text>
<text x="169" y="95.9" transform="rotate(-90 169 95.9)">22</text>
<text x="172.5" y="95.9" transform="rotate(-90 172.5 95.9)">21</text>
<text x="271.2" y="90.2">6</text>
<text x="274.7" y="92">INT</text>
<text x="288.1" y="92">MISO</text>
<text x="298.3" y="90.2">7</text>
<text x="373.5" y="92">8</text>
<text x="373.5" y="95.5">9</text>
<text x="377" y="90.2">7</text>
<text x="377" y="93.8">8</text>
<text x="371.5" y="99.1">10</text>
<text x="377" y="97.3">9</text>
<text x="377" y="100.8">10</text>
<text x="110.4" y="106.8" transform="rotate(-90 110.4 106.8)">VSYS</text>
<text x="113.9" y="105.6" transform="rotate(-90 113.9 105.6)">GND</text>
<text x="131.6" y="105.6" transform="rotate(-90 131.6 105.6)">GND</text>
<text x="142.2" y="105.3" transform="rotate(-90 142.2 105.3)">RUN</text>
<text x="149.2" y="105.6" transform="rotate(-90 149.2 105.6)">GND</text>
<text x="166.9" y="105.6" transform="rotate(-90 166.9 105.6)">GND</text>
<text x="371.5" y="102.6">11</text>
<text x="371.5" y="106.1">12</text>
<text x="377" y="104.4">11</text>
<text x="377" y="107.9">12</text>
<text x="117.5" y="110.7" transform="rotate(-90 117.5 110.7)">3v3_EN</text>
<text x="128.1" y="111.7" transform="rotate(-90 128.1 111.7)">GPIO 28</text>
<text x="135.1" y="111.7" transform="rotate(-90 135.1 111.7)">GPIO 27</text>
<text x="138.6" y="111.7" transform="rotate(-90 138.6 111.7)">GPIO 26</text>
<text x="145.7" y="111.7" transform="rotate(-90 145.7 111.7)">GPIO 22</text>
<text x="152.8" y="111.7" transform="rotate(-90 152.8 111.7)">GPIO 21</text>
<text x="156.3" y="111.7" transform="rotate(-90 156.3 111.7)">GPIO 20</text>
<text x="159.8" y="111.7" transform="rotate(-90 159.8 111.7)">GPIO 19</text>
<text x="163.3" y="111.7" transform="rotate(-90 163.3 111.7)">GPIO 18</text>
<text x="170.4" y="111.7" transform="rotate(-90 170.4 111.7)">GPIO 17</text>
<text x="173.9" y="111.7" transform="rotate(-90 173.9 111.7)">GPIO 16</text>
<text x="371.5" y="109.6">13</text>
<text x="371.5" y="113.2">14</text>
<text x="377" y="111.4">13</text>
<text x="121" y="115" transform="rotate(-90 121 115)">3v3 (OUT)</text>
<text x="124.5" y="115.4" transform="rotate(-90 124.5 115.4)">ADC_VREF</text>
<text x="377" y="114.9">14</text>
<text x="105.5" y="143.8" transform="rotate(-90 105.5 143.8)">1</text>
<text x="106.9" y="139.3" transform="rotate(-90 106.9 139.3)">GPIO 0</text>
<text x="109" y="143.8" transform="rotate(-90 109 143.8)">2</text>
<text x="110.4" y="139.3" transform="rotate(-90 110.4 139.3)">GPIO 1</text>
<text x="112.5" y="143.8" transform="rotate(-90 112.5 143.8)">3</text>
<text x="113.9" y="139.3" transform="rotate(-90 113.9 139.3)">GND</text>
<text x="116.1" y="143.8" transform="rotate(-90 116.1 143.8)">4</text>
<text x="117.5" y="139.3" transform="rotate(-90 117.5 139.3)">GPIO 2</text>
<text x="119.6" y="143.8" transform="rotate(-90 119.6 143.8)">5</text>
<text x="121" y="139.3" transform="rotate(-90 121 139.3)">GPIO 3</text>
<text x="123.1" y="143.8" transform="rotate(-90 123.1 143.8)">6</text>
<text x="124.5" y="139.3" transform="rotate(-90 124.5 139.3)">GPIO 4</text>
<text x="126.6" y="143.8" transform="rotate(-90 126.6 143.8)">7</text>
<text x="128.1" y="139.3" transform="rotate(-90 128.1 139.3)">GPIO 5</text>
<text x="130.2" y="143.8" transform="rotate(-90 130.2 143.8)">8</text>
<text x="131.6" y="139.3" transform="rotate(-90 131.6 139.3)">GND</text>
<text x="133.7" y="143.8" transform="rotate(-90 133.7 143.8)">9</text>
<text x="135.1" y="139.3" transform="rotate(-90 135.1 139.3)">GPIO 6</text>
<text x="138.6" y="139.3" transform="rotate(-90 138.6 139.3)">GPIO 7</text>
<text x="142.2" y="139.3" transform="rotate(-90 142.2 139.3)">GPIO 8</text>
<text x="145.7" y="139.3" transform="rotate(-90 145.7 139.3)">GPIO 9</text>
<text x="149.2" y="139.3" transform="rotate(-90 149.2 139.3)">GND</text>
<text x="152.8" y="139.3" transform="rotate(-90 152.8 139.3)">GPIO 10</text>
<text x="156.3" y="139.3" transform="rotate(-90 156.3 139.3)">GPIO 11</text>
<text x="159.8" y="139.3" transform="rotate(-90 159.8 139.3)">GPIO 12</text>
<text x="163.3" y="139.3" transform="rotate(-90 163.3 139.3)">GPIO 13</text>
<text x="166.9" y="139.3" transform="rotate(-90 166.9 139.3)">GND</text>
<text x="170.4" y="139.3" transform="rotate(-90 170.4 139.3)">GPIO 14</text>
<text x="173.9" y="139.3" transform="rotate(-90 173.9 139.3)">GPIO 15</text>
<text x="137.2" y="145.8" transform="rotate(-90 137.2 145.8)">10</text>
<text x="140.8" y="145.8" transform="rotate(-90 140.8 145.8)">11</text>
<text x="144.3" y="145.8" transform="rotate(-90 144.3 145.8)">12</text>
<text x="147.8" y="145.8" transform="rotate(-90 147.8 145.8)">13</text>
<text x="151.3" y="145.8" transform="rotate(-90 151.3 145.8)">14</text>
<text x="154.9" y="145.8" transform="rotate(-90 154.9 145.8)">15</text>
<text x="158.4" y="145.8" transform="rotate(-90 158.4 145.8)">16</text>
<text x="161.9" y="145.8" transform="rotate(-90 161.9 145.8)">17</text>
<text x="165.5" y="145.8" transform="rotate(-90 165.5 145.8)">18</text>
<text x="169" y="145.8" transform="rotate(-90 169 145.8)">19</text>
<text x="172.5" y="145.8" transform="rotate(-90 172.5 145.8)">20</text>
<text x="40.2" y="152.8" transform="rotate(-90 40.2 152.8)">3v3</text>
<text x="43.7" y="152.8" transform="rotate(-90 43.7 152.8)">RX</text>
<text x="47.3" y="152.8" transform="rotate(-90 47.3 152.8)">TX</text>
<text x="50.8" y="152.8" transform="rotate(-90 50.8 152.8)">GND</text>
<text x="38.5" y="156.3" transform="rotate(-90 38.5 156.3)">4</text>
<text x="42" y="156.3" transform="rotate(-90 42 156.3)">3</text>
<text x="45.5" y="156.3" transform="rotate(-90 45.5 156.3)">2</text>
<text x="49" y="156.3" transform="rotate(-90 49 156.3)">1</text>
<text x="216.7" y="178.4">1</text>
<text x="216.7" y="182">2</text>
<text x="352.3" y="185.5">7</text>
<text x="370.2" y="183.7">A0</text>
<text x="375.9" y="182">1</text>
<text x="375.9" y="185.5">2</text>
<text x="352.3" y="189">6</text>
<text x="355.8" y="190.8">SCL</text>
<text x="355.8" y="187.3">WP</text>
<text x="370.2" y="187.3">A1</text>
<text x="370.2" y="190.8">A2</text>
<text x="375.9" y="189">3</text>
<text x="352.3" y="192.5">5</text>
<text x="355.8" y="194.3">SDA</text>
<text x="255.5" y="210.2">1</text>
<text x="255.5" y="213.7">2</text>
<text x="260" y="211.6">GND</text>
<text x="260" y="215.1">VCC</text>
<text x="255.5" y="217.2">3</text>
<text x="255.5" y="220.8">4</text>
<text x="260" y="218.7">SCL</text>
<text x="255.5" y="224.3">5</text>
<text x="255.5" y="227.8">6</text>
<text x="260" y="222.2">SDA</text>
<text x="260" y="225.7">RES</text>
<text x="142.6" y="229.6">1</text>
<text x="151.7" y="229.6">2</text>
<text x="255.5" y="231.4">7</text>
<text x="260" y="229.2">DC</text>
<text x="260" y="232.8">BL</text>
<text x="142.6" y="236.6">3</text>
<text x="151.7" y="236.6">4</text>
<text x="142.6" y="241.9">1</text>
<text x="151.7" y="241.9">2</text>
<text x="142.6" y="249">3</text>
<text x="151.7" y="249">4</text>
<text x="142.6" y="256">1</text>
<text x="151.7" y="256">2</text>
<text x="142.6" y="263.1">3</text>
<text x="151.7" y="263.1">4</text>
<text x="306.9" y="275.8">https://github.com/JPMichon/uComputeJr</text>
</g>
<g font-size="3.2">
<text x="42" y="36.4" transform="rotate(-90 42 36.4)">GND</text>
<text x="59.6" y="36.4" transform="rotate(-90 59.6 36.4)">GND</text>
<text x="146.2" y="39.1">1</text>
<text x="162.3" y="39.1">2</text>
<text x="40.2" y="44.1" transform="rotate(-90 40.2 44.1)">B12</text>
<text x="57.9" y="44.1" transform="rotate(-90 57.9 44.1)">A12</text>
<text x="271.2" y="72.6">1</text>
<text x="271.2" y="76.1">2</text>
<text x="274.7" y="74.4">GND</text>
<text x="274.7" y="77.9">GND</text>
<text x="289.5" y="74.4">GND</text>
<text x="298.3" y="72.6">12</text>
<text x="323.8" y="118.8" transform="rotate(-90 323.8 118.8)">1</text>
<text x="327.4" y="118.8" transform="rotate(-90 327.4 118.8)">2</text>
<text x="330.9" y="118.8" transform="rotate(-90 330.9 118.8)">3</text>
<text x="334.4" y="118.8" transform="rotate(-90 334.4 118.8)">4</text>
<text x="55.7" y="122.6" transform="rotate(-90 55.7 122.6)">1</text>
<text x="59.3" y="122.6" transform="rotate(-90 59.3 122.6)">2</text>
<text x="62.8" y="122.6" transform="rotate(-90 62.8 122.6)">3</text>
<text x="367.9" y="194.3">VSS</text>
<text x="375.9" y="192.5">4</text>
</g>
<g font-size="3.2" fill="#6f0">
<text x="54.7" y="73">Revision 1.3</text>
<text x="54.7" y="76.1">Modification pour</text>
<text x="54.7" y="79.3">respect de la</text>
<text x="54.7" y="82.5">norme USB</text>
<text x="195.8" y="136.5">Revision 1.2</text>
<text x="195.8" y="139.6">Limitation du volume</text>
<text x="157" y="177">Revision 1.1</text>
<text x="157" y="180.2">Protection du GPIO</text>
<text x="8.8" y="191.1">Revision 1.1</text>
<text x="8.8" y="194.3">Protection du port</text>
<text x="8.8" y="197.5">UART en cas d'erreur</text>
<text x="8.8" y="200.7">de manipulation</text>
</g>
<g font-size="3.2" fill="#f00">
<text x="105.5" y="95.9" transform="rotate(-90 105.5 95.9)">40</text>
<text x="106.9" y="107.2" transform="rotate(-90 106.9 107.2)">VBUS</text>
<text x="352.3" y="182">8</text>
<text x="355.8" y="183.7">VCC</text>
</g>
<g font-size="2.5" fill="#838383">
<text x="287.2" y="146.7">I2C</text>
<text x="285.8" y="164.4">I2C-1</text>
<text x="287.2" y="169.7">I2C</text>
<text x="285.8" y="187.3">I2C-2</text>
</g>
<g font-size="2.1" fill="#a54b4b">
<text x="288.1" y="149.9">1</text>
<text x="295" y="148.2">1</text>
<text x="288.1" y="153.4">2</text>
<text x="295" y="151.7">2</text>
<text x="295" y="155.1">3</text>
<text x="288.1" y="156.9">3</text>
<text x="288.1" y="160.3">4</text>
<text x="295" y="158.6">4</text>
<text x="288.1" y="172.9">1</text>
<text x="295" y="171.1">1</text>
<text x="288.1" y="176.3">2</text>
<text x="288.1" y="179.8">3</text>
<text x="295" y="174.6">2</text>
<text x="295" y="178.1">3</text>
<text x="288.1" y="183.3">4</text>
<text x="295" y="181.5">4</text>
</g>
</svg>
